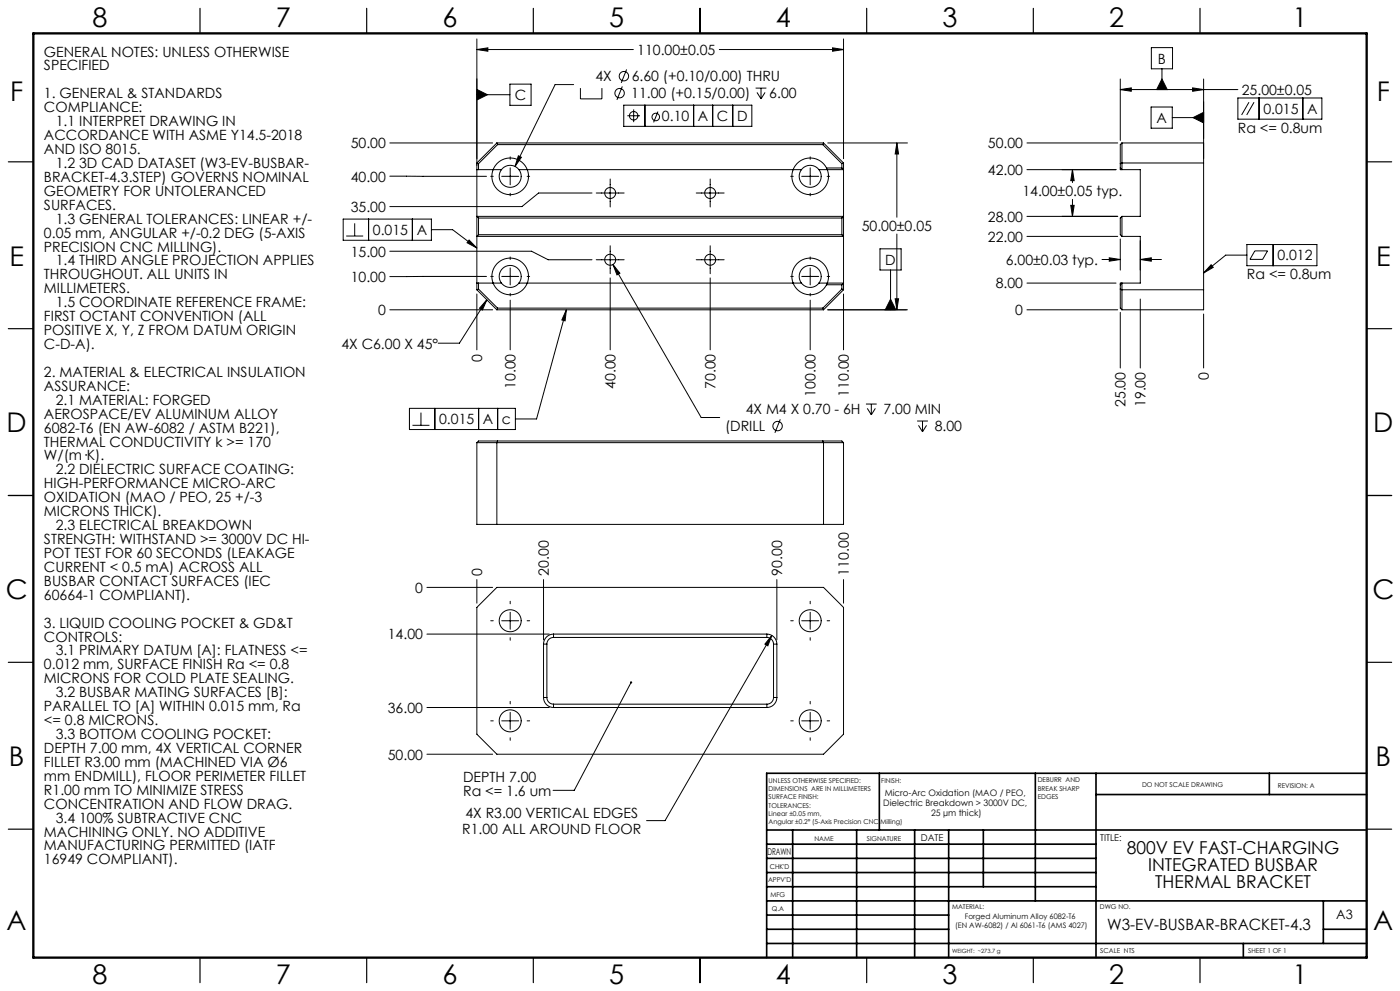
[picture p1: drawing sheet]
<svg xmlns="http://www.w3.org/2000/svg" width="420mm" height="297mm" viewBox="0 0 420 297" stroke-linecap="round" stroke-linejoin="round" font-family="sans-serif">
<g fill="none" stroke="#000" stroke-width=".3">
<path d="M143.1 14.8l3.3-.5v1.1zM143.1 11.7v75.1M143.1 14.8h46.9M215.8 14.8h37.3M249.8 14.3l3.3 .5-3.3 .6zM253.1 11.7v35.9M345.4 14.3h6.4v6.3h-6.4zM143.1 28.4h9.9M143.1 26.8l3.1 1.6-3.1 1.6zM153 25.2h6.3v6.4h-6.3zM172.1 25.4h-5.6l-12 24.5M174.1 26.4v3.2h6.5v-3.2"/>
<path d="M186.7 25.9l-1.6 4M187.1 31.5h38.5v6.4h-38.5zM188 20.8l-1.6 4M188.2 34.7h3.8M190.1 32.8v3.8M193.5 31.5v6.4M197.4 33.4l-1.3 3.3M208.1 31.5v6.4M213.8 31.5v6.4M219.8 31.5v6.4M226.7 26.4h3.2M227.1 27.7l1.2 1.9"/>
<path d="M228.3 26.4v3.2M229.5 27.7l-1.2 1.9M336.1 26.8l3.3-.5v1.1zM336.1 23.7v18.4M336.1 26.8h35.3M345.3 32.1h6.4v6.3h-6.4zM348.6 20.6v6.2M348.6 23.7l1.6 3.1h-3.2zM351.7 35.2h9.4M357.8 26.3l3.3 .5-3.3 .6zM357.9 35.2l3.2-1.5v3.1zM361.1 23.7v69.1h-24.5"/>
<path d="M371.4 29.4h25.2v6.3h-25.2zM374.7 30.6l-2.2 3.8M376.2 30.6l-2.2 3.8M377.7 29.4v6.3M390.9 29.4v6.3M116.9 42.8h30.9M116.9 52.8h29M143.1 50.8h7.3M143.6 49.1v1.7M147.2 52.8h.8M149.1 42.8l-6 6 .5 .3M149.1 42.8l.2 .5"/>
<path d="M149.1 42.8h98M149.3 43.3h97.6M149.3 43.3l-5.7 5.8M150.4 50.8a3.3 3.3 0 0 1 5.3 0M150.4 50.8a3.3 3.3 0 0 0 .4 4.5 3.3 3.3 0 0 0 4.5 0 3.3 3.3 0 0 0 .4-4.5M150.5 52.8h5.1M153.1 47v.8M153.1 50.3v5.1M153.1 57.9v.8M155.5 46.7l.9 .4-1.9 2.8zM155.7 50.8h84.7M158.1 52.8h.8"/>
<path d="M177.6 57.8h-16l-5 4.1h-39.7M178.9 57.8h8.3M183.1 53.7v8.3M208.9 57.8h8.3M213.1 53.7v8.3M237.2 52.8h.8M240.4 50.8a3.3 3.3 0 0 0 .4 4.5 3.3 3.3 0 0 0 4.5 0 3.3 3.3 0 0 0 .4-4.5M240.4 50.8a3.3 3.3 0 0 1 5.3 0M240.5 52.8h5.1M243.1 47v.8M243.1 50.3v5.1M243.1 57.9v.8"/>
<path d="M246.9 43.3l5.7 5.8M247.1 42.8l-.2 .5M247.1 42.8l6 6M248 50.3h4.6M248.1 52.8h.8M248.3 42.8h23.9M252.6 49.1v1.2M252.6 50.3l.5 .5h-7.4M253.1 48.8l-.5 .3M253.1 48.8v38M269.1 42.8l.5 3.3h-1.1zM269.1 42.8v22.3"/>
<path d="M308.1 50.8h26.7M308.1 42.8h27.2M321.7 50.8l.5 3.3h-1zM321.7 50.8v3.9M321.7 59.8v5M336.6 42.8l-.5 .5v7.5h6v14h-5.5M336.6 42.8h24.5M336.6 42.8v8l-.5-.5M361.1 48.8h-24.5l-.5 .3M103 65.7h26.4v6.3h-26.4zM103.9 70.7h5M106.4 66.9v3.8"/>
<path d="M110.6 65.7v6.3M116.9 75.3h42.6l5 2.5h13.1M123.7 65.7v6.3M129.4 68.8h6.4l7.3 5.5M140.7 71.9l2.4 2.4-3-1.6zM143.6 65.3l-.5-.5h110l-.5 .5M143.6 70.3l-.5 .5h110l-.5-.5M143.6 65.3v5M143.6 65.3h109M143.6 70.3h109M153.1 77v.8M178.9 77.8h8.3"/>
<path d="M183.1 73.7v8.3M183.9 79.3l2.1 2.6-.9 .5zM183.9 79.3l26.5 45.8h5.5M208.9 77.8h8.3M213.1 73.7v8.3M243.1 77v.8M252.6 65.3v5M264 74.6h6.3v6.3h-6.3zM269.1 70.1v22.7M308.1 64.8h27.2M308.1 70.8h27.2M321.2 61.5h1l-.5 3.3z"/>
<path d="M330.6 77.8h5.5M332.8 77.3l3.3 .5-3.3 .5zM336.1 71.6v9.3M336.6 70.8h5.5v14h-6v7.5l.5 .5M336.6 64.8v6M336.6 64.8l-.5 .5v5l.5 .5M342.1 77.8l3.3-.5v1zM342.1 77.8h6.3M363.3 79.3l.7 .8-2.9 1.7zM374.1 73.3h21v6.3h-21zM374.1 76.5h-6.4l-6.6 5.3M376.4 75.2h3.9l-1.5 2.5h-3.8z"/>
<path d="M381.9 73.3v6.3M116.9 92.8h30.9M143.1 84.8h7.3M143.1 86.8l6 6M143.1 88.1v16.7M143.6 84.8v1.8M143.6 86.6l-.5 .2M143.6 86.6l5.7 5.7M145.9 82.8l-29 .1M146.1 89.8l-1.4 3.1-.8-.5zM146.1 89.8l-8.3 13.1h-6.3M147.2 82.8h.8"/>
<path d="M149.1 92.8h98M149.3 92.3h97.6M149.3 92.3l-.2 .5M150.4 84.8a3.3 3.3 0 0 0 5.3 0M150.4 84.8a3.3 3.3 0 0 1 .4-4.4 3.3 3.3 0 0 1 4.5 0 3.3 3.3 0 0 1 .4 4.4M150.5 82.8h5.1M153.1 90v14.8M153.1 80.3v5.1M153.1 87.9v.8M155.7 84.8h84.7M158.1 82.8h.8M169.9 92.8l-8.9 32.8h-6.4"/>
<path d="M169.9 92.8l-.4 3.4-1-.3zM183.1 83.3v21.5M213.1 83.3v21.5M237.2 82.8h.8M240.4 84.8a3.3 3.3 0 0 1 .4-4.4 3.3 3.3 0 0 1 4.5 0 3.3 3.3 0 0 1 .4 4.4M240.4 84.8a3.3 3.3 0 0 0 5.3 0M240.5 82.8h5.1M243.1 80.3v5.1M243.1 87.9v.8M243.1 90v14.8M245.7 84.8h7.4l-.5 .5M246.9 92.3l.2 .5"/>
<path d="M248 85.3h4.6M248.1 82.8h.8M252.6 85.3v1.3M252.6 86.6l.5 .2M252.6 86.6l-5.7 5.7M253.1 86.8l-6 6M253.1 88.1v16.7M267.2 80.9v11.9M267.2 89.7l1.6 3.1h-3.2zM268.5 89.5h1.1l-.5 3.3zM272.2 92.8h-23.9M308.1 84.8h26.7"/>
<path d="M308.1 92.8h27.2M336.1 85.3l.5-.5v8M336.1 86.6l.5 .2h24.5M336.1 93.6v16.7M342.1 89.6v20.7M361.1 94.1v16.2M122.8 122.4h31.8v6.3h-31.8zM123.7 127.5h5.1M126.3 123.7v3.8M130.5 122.4v6.3M143.1 132.7v24.5h110v-24.5M143.1 132.7h110"/>
<path d="M143.1 132.7l.5-.5h109l.5 .5M143.6 122.4v6.3M149.3 132.2l-.2 .5v24.5M149.3 122.4v6.3M234.1 125.7l-1.6 4M246.9 132.2l.2 .5v24.5M259.8 121.1h3.2M260.2 122.4l1.2 1.9M261.4 121.1v3.2M262.6 122.4l-1.2 1.9M275.1 126.2h3.3M275.5 127.5l1.3 1.9"/>
<path d="M276.8 126.2v3.2M278 127.5l-1.2 1.9M128.1 176h19.7M143.1 173.7v7.1M163.1 173.7v18.1M233.1 173.7v18.1M253.1 173.7v7.1M128.1 190h36.7M143.1 182l6-6h98l6 6v38l-6 6h-98l-6-6zM147.2 186h.8M150.5 186h5.1M153.1 180.2v.8"/>
<path d="M153.1 183.5v5.1M153.1 191.1v.8M158.1 186h.8M163.1 193h1M163.1 193v16M164.1 193v16M166.1 190a3 3 0 0 0-3 3M166.1 190v1M166.1 191a2 2 0 0 0-2 2M166.1 190h64M166.1 191h64M230.1 190a3 3 0 0 1 3 3"/>
<path d="M230.1 190v1M230.1 191a2 2 0 0 1 2 2M231.6 190.4l-1.3 3.2-.8-.6zM231.6 190.4l-32.1 55.5h-5.5M232.1 193h1M232.1 193v16M233.1 193v16M237.2 186h.8M240.5 186h5.1M243.1 180.2v.8M243.1 183.5v5.1M243.1 191.1v.8"/>
<path d="M248.1 186h.8M128.1 212h36.7M147.2 216h.8M150.5 216h5.1M153.1 210.2v.8M153.1 213.5v5.1M158.1 216h.8M163.1 209a3 3 0 0 0 3 3M163.1 209h1M164.1 209a2 2 0 0 0 2 2M166.1 211v1M166.1 212h64"/>
<path d="M166.1 211h64M189.3 204.5l-17 32.4h-6.4M230.1 211v1M232.1 209h1M232.1 209a2 2 0 0 1-2 2M233.1 209a3 3 0 0 1-3 3M237.2 216h.8M240.5 216h5.1M243.1 210.2v.8M243.1 213.5v5.1M248.1 216h.8M128.1 226h19.7"/>
<path d="M153.1 221.1v.8M243.1 221.1v.8"/>
<circle cx="185.9" cy="27.9" r="1.41"/>
<circle cx="187.2" cy="22.8" r="1.41"/>
<circle cx="190.1" cy="34.7" r="1.27"/>
<circle cx="196.7" cy="35.1" r="1.13"/>
<circle cx="153.1" cy="52.8" r="5.5"/>
<circle cx="183.1" cy="57.8" r="1.65"/>
<circle cx="213.1" cy="57.8" r="1.65"/>
<circle cx="243.1" cy="52.8" r="5.5"/>
<circle cx="183.1" cy="77.8" r="1.65"/>
<circle cx="213.1" cy="77.8" r="1.65"/>
<circle cx="153.1" cy="82.8" r="5.5"/>
<circle cx="243.1" cy="82.8" r="5.5"/>
<circle cx="233.3" cy="127.7" r="1.41"/>
<circle cx="153.1" cy="186" r="3.3"/>
<circle cx="243.1" cy="186" r="3.3"/>
<circle cx="153.1" cy="216" r="3.3"/>
<circle cx="243.1" cy="216" r="3.3"/>
</g>
<g fill="none" stroke="#000" stroke-width=".35">
<path d="M60 2.5v7.5M110 2.5v7.5M160 2.5v7.5M210 2.5v7.5M260 2.5v7.5M310 2.5v7.5M360 2.5v7.5M2.5 48.5h7.5M410 48.5h7.5M2.5 98.5h7.5M410 98.5h7.5M2.5 148.5h7.5"/>
<path d="M410 148.5h7.5M2.5 198.5h7.5M410 198.5h7.5M2.5 248.5h7.5M410 248.5h7.5M60 287v7.5M110 287v7.5M160 287v7.5M210 287v7.5M260 287v7.5M310 287v7.5M360 287v7.5"/>
</g>
<g fill="none" stroke="#000" stroke-width=".5">
<path d="M263.8 231.8v17M310.6 231.8v38.2M328.8 231.8v55.2M328.8 238.1h81.2M380.8 231.8v6.3M410 231.8h-180v55.2M230 248.8h180M230 257.3h98.8M230 253h98.8M237.8 248.8v38.2M257 248.8v38.2M274.4 248.8v38.2"/>
<path d="M284.6 248.8v38.2M295 248.8v17M230 265.8h98.8M230 261.5h98.8M230 278.5h54.6M230 274.3h54.6M230 270h180M397 278.5h13M397 270v12.8M230 282.8h180M373 282.8v4.2"/>
</g>
<path d="M10 10h400v277h-400z" fill="none" stroke="#000" stroke-width=".7"/>
<g fill="#000">
<path d="M249.8 14.3l3.3 .5-3.3 .6zM143.1 14.8l3.3-.5v1.1zM269.1 42.8l.5 3.3h-1.1zM268.5 89.5h1.1l-.5 3.3zM146.1 89.8l-1.4 3.1-.8-.5zM155.5 46.7l-1 3.2 1.9-2.8zM183.9 79.3l1.2 3.1 .9-.5zM357.8 26.3l3.3 .5-3.3 .6zM336.1 26.8l3.3-.5v1.1zM321.7 50.8l.5 3.3h-1zM321.2 61.5h1l-.5 3.3zM332.8 77.3l3.3 .5-3.3 .5zM342.1 77.8l3.3-.5v1zM231.6 190.4l-2.1 2.6 .8 .6z"/>
<path d="M140.7 71.9l2.4 2.4-3-1.6zM169.9 92.8l-.4 3.4-1-.3zM143.1 26.8l3.1 1.6-3.1 1.6zM267.2 89.7l1.6 3.1h-3.2zM363.3 79.3l.7 .8-2.9 1.7zM357.9 35.2l3.2 1.6v-3.1zM348.6 23.7l-1.6 3.1h3.2zM189.1 204.3a.34 .34 0 0 0 0 .5 .34 .34 0 0 0 .5-.1 .34 .34 0 0 0-.1-.5l-.2 .3 .2-.3z"/>
</g>
<g font-size="8.1">
<text x="27.8" y="8">8</text>
<text x="82.8" y="8">7</text>
<text x="132.8" y="8">6</text>
<text x="182.8" y="8">5</text>
<text x="232.8" y="8">4</text>
<text x="282.8" y="8">3</text>
<text x="332.8" y="8">2</text>
<text x="387.8" y="8">1</text>
<text x="3" y="30.4">F</text>
<text x="413" y="30.4">F</text>
<text x="2.8" y="79.6">E</text>
<text x="412.8" y="79.6">E</text>
<text x="2" y="129.6">D</text>
<text x="412" y="129.6">D</text>
<text x="1.7" y="179.6">C</text>
<text x="411.7" y="179.6">C</text>
<text x="2.7" y="229.6">B</text>
<text x="412.7" y="229.6">B</text>
<text x="2" y="278.9">A</text>
<text x="412" y="278.9">A</text>
<text x="27.8" y="295">8</text>
<text x="82.8" y="295">7</text>
<text x="132.8" y="295">6</text>
<text x="182.8" y="295">5</text>
<text x="232.8" y="295">4</text>
<text x="282.8" y="295">3</text>
<text x="332.8" y="295">2</text>
<text x="387.8" y="295">1</text>
</g>
<g font-size="5.3">
<text x="338" y="256">800V EV FAST-CHARGING</text>
<text x="344.4" y="261.1">INTEGRATED BUSBAR</text>
<text x="346.6" y="266.2">THERMAL BRACKET</text>
</g>
<text font-size="4.7" x="332.2" y="278.8">W3-EV-BUSBAR-BRACKET-4.3</text>
<g font-size="4.2">
<text x="13.2" y="17">GENERAL NOTES: UNLESS OTHERWISE</text>
<text x="191.2" y="16.4">110.00±0.05</text>
<text x="13.2" y="21.1">SPECIFIED</text>
<text x="347.4" y="19">B</text>
<text x="13.2" y="29.5">1. GENERAL &amp; STANDARDS</text>
<text x="154.4" y="30">C</text>
<text x="178.6" y="24.4">4X</text>
<text x="189.4" y="29.5">11.00 (+0.15/0.00)</text>
<text x="189.5" y="24.4">6.60 (+0.10/0.00) THRU</text>
<text x="230.8" y="29.5">6.00</text>
<text x="372.5" y="28.5">25.00±0.05</text>
<text x="13.2" y="33.6">COMPLIANCE:</text>
<text x="379" y="34.1">0.015</text>
<text x="392.1" y="34.1">A</text>
<text x="13.2" y="42">ACCORDANCE WITH ASME Y14.5-2018</text>
<text x="16.7" y="37.8">1.1 INTERPRET DRAWING IN</text>
<text x="198.6" y="36.3">0.10</text>
<text x="209.4" y="36.3">A</text>
<text x="215.1" y="36.3">C</text>
<text x="221.1" y="36.3">D</text>
<text x="346.9" y="36.8">A</text>
<text x="371.4" y="39.8">Ra &lt;= 0.8um</text>
<text x="13.2" y="46.2">AND ISO 8015.</text>
<text x="105.2" y="44.4">50.00</text>
<text x="296.4" y="44.4">50.00</text>
<text x="16.7" y="50.3">1.2 3D CAD DATASET (W3-EV-BUSBAR-</text>
<text x="296.4" y="52.4">42.00</text>
<text x="13.2" y="54.5">BRACKET-4.3.STEP) GOVERNS NOMINAL</text>
<text x="13.2" y="58.7">GEOMETRY FOR UNTOLERANCED</text>
<text x="105.2" y="54.4">40.00</text>
<text x="306.7" y="58.8">14.00±0.05 typ.</text>
<text x="13.2" y="62.9">SURFACES.</text>
<text x="105.2" y="63.5">35.00</text>
<text x="13.2" y="71.2">0.05 mm, ANGULAR +/-0.2 DEG (5-AXIS</text>
<text x="16.7" y="67">1.3 GENERAL TOLERANCES: LINEAR +/-</text>
<text x="111.9" y="70.4">0.015</text>
<text x="125" y="70.4">A</text>
<text x="258.5" y="69.2">50.00±0.05</text>
<text x="296.4" y="66.4">28.00</text>
<text x="13.2" y="75.4">PRECISION CNC MILLING).</text>
<text x="105.2" y="76.9">15.00</text>
<text x="296.4" y="72.4">22.00</text>
<text x="13.2" y="83.7">THROUGHOUT. ALL UNITS IN</text>
<text x="16.7" y="79.6">1.4 THIRD ANGLE PROJECTION APPLIES</text>
<text x="265.6" y="79.4">D</text>
<text x="301.8" y="79.4">6.00±0.03 typ.</text>
<text x="374.1" y="83.8">Ra &lt;= 0.8um</text>
<text x="383.2" y="78.1">0.012</text>
<text x="13.2" y="87.9">MILLIMETERS.</text>
<text x="105.2" y="84.5">10.00</text>
<text x="298.7" y="86.4">8.00</text>
<text x="16.7" y="92.1">1.5 COORDINATE REFERENCE FRAME:</text>
<text x="113.4" y="94.4">0</text>
<text x="304.6" y="94.4">0</text>
<text x="13.2" y="96.3">FIRST OCTANT CONVENTION (ALL</text>
<text x="13.2" y="100.4">POSITIVE X, Y, Z FROM DATUM ORIGIN</text>
<text x="13.2" y="104.6">C-D-A).</text>
<text x="102.4" y="104.5">4X C6.00 X 45°</text>
<text x="13.2" y="113">2. MATERIAL &amp; ELECTRICAL INSULATION</text>
<text x="144.7" y="108.4" transform="rotate(-90 144.7 108.4)">0</text>
<text x="362.7" y="113.8" transform="rotate(-90 362.7 113.8)">0</text>
<text x="13.2" y="117.1">ASSURANCE:</text>
<text x="154.7" y="116.6" transform="rotate(-90 154.7 116.6)">10.00</text>
<text x="184.7" y="116.6" transform="rotate(-90 184.7 116.6)">40.00</text>
<text x="214.7" y="116.6" transform="rotate(-90 214.7 116.6)">70.00</text>
<text x="244.7" y="118.9" transform="rotate(-90 244.7 118.9)">100.00</text>
<text x="254.7" y="118.9" transform="rotate(-90 254.7 118.9)">110.00</text>
<text x="13.2" y="125.5">AEROSPACE/EV ALUMINUM ALLOY</text>
<text x="16.7" y="121.3">2.1 MATERIAL: FORGED</text>
<text x="223.7" y="124.2">4X M4 X 0.70 - 6H</text>
<text x="265" y="124.2">7.00 MIN</text>
<text x="337.7" y="122" transform="rotate(-90 337.7 122)">25.00</text>
<text x="343.7" y="122" transform="rotate(-90 343.7 122)">19.00</text>
<text x="13.2" y="129.7">6082-T6 (EN AW-6082 / ASTM B221),</text>
<text x="131.7" y="127.2">0.015</text>
<text x="144.9" y="127.2">A</text>
<text x="150.6" y="127.2">c</text>
<text x="217.5" y="129.2">(DRILL</text>
<text x="280.4" y="129.2">8.00</text>
<text x="13.2" y="133.8">THERMAL CONDUCTIVITY k &gt;= 170</text>
<text x="13.2" y="138">W/(m·K).</text>
<text x="16.7" y="142.2">2.2 DIELECTRIC SURFACE COATING:</text>
<text x="13.2" y="146.3">HIGH-PERFORMANCE MICRO-ARC</text>
<text x="13.2" y="150.5">OXIDATION (MAO / PEO, 25 +/-3</text>
<text x="13.2" y="154.7">MICRONS THICK).</text>
<text x="16.7" y="158.9">2.3 ELECTRICAL BREAKDOWN</text>
<text x="13.2" y="163">STRENGTH: WITHSTAND &gt;= 3000V DC HI-</text>
<text x="13.2" y="167.2">POT TEST FOR 60 SECONDS (LEAKAGE</text>
<text x="13.2" y="171.4">CURRENT &lt; 0.5 mA) ACROSS ALL</text>
<text x="144.7" y="172.5" transform="rotate(-90 144.7 172.5)">0</text>
<text x="164.7" y="172.5" transform="rotate(-90 164.7 172.5)">20.00</text>
<text x="234.7" y="172.5" transform="rotate(-90 234.7 172.5)">90.00</text>
<text x="254.7" y="172.5" transform="rotate(-90 254.7 172.5)">110.00</text>
<text x="13.2" y="175.6">BUSBAR CONTACT SURFACES (IEC</text>
<text x="13.2" y="179.7">60664-1 COMPLIANT).</text>
<text x="124.6" y="177.6">0</text>
<text x="13.2" y="188.1">3. LIQUID COOLING POCKET &amp; GD&amp;T</text>
<text x="116.3" y="191.6">14.00</text>
<text x="13.2" y="192.3">CONTROLS:</text>
<text x="16.7" y="196.4">3.1 PRIMARY DATUM [A]: FLATNESS &lt;=</text>
<text x="13.2" y="200.6">0.012 mm, SURFACE FINISH Ra &lt;= 0.8</text>
<text x="13.2" y="204.8">MICRONS FOR COLD PLATE SEALING.</text>
<text x="16.7" y="209">3.2 BUSBAR MATING SURFACES [B]:</text>
<text x="13.2" y="213.1">PARALLEL TO [A] WITHIN 0.015 mm, Ra</text>
<text x="116.3" y="213.6">36.00</text>
<text x="13.2" y="217.3">&lt;= 0.8 MICRONS.</text>
<text x="16.7" y="221.5">3.3 BOTTOM COOLING POCKET:</text>
<text x="13.2" y="225.7">DEPTH 7.00 mm, 4X VERTICAL CORNER</text>
<text x="116.3" y="227.6">50.00</text>
<text x="13.2" y="229.8">FILLET R3.00 mm (MACHINED VIA Ø6</text>
<text x="13.2" y="234">mm ENDMILL), FLOOR PERIMETER FILLET</text>
<text x="13.2" y="238.2">R1.00 mm TO MINIMIZE STRESS</text>
<text x="138.9" y="234.4">DEPTH 7.00</text>
<text x="138.9" y="238.6">Ra &lt;= 1.6 um</text>
<text x="13.2" y="242.4">CONCENTRATION AND FLOW DRAG.</text>
<text x="139.6" y="245">4X R3.00 VERTICAL EDGES</text>
<text x="13.2" y="250.7">MACHINING ONLY. NO ADDITIVE</text>
<text x="16.7" y="246.5">3.4 100% SUBTRACTIVE CNC</text>
<text x="138.7" y="250.1">R1.00 ALL AROUND FLOOR</text>
<text x="13.2" y="254.9">MANUFACTURING PERMITTED (IATF</text>
<text x="13.2" y="259">16949 COMPLIANT).</text>
</g>
<text font-size="3.9" x="400.9" y="275.5">A3</text>
<g font-size="2.8">
<text x="276.2" y="252">DATE</text>
<text x="230.2" y="256.3">DRAWN</text>
<text x="330.1" y="252.1">TITLE:</text>
</g>
<g font-size="2.7">
<text x="265.4" y="238.6">Micro-Arc Oxidation (MAO / PEO,</text>
<text x="265" y="241.6">Dielectric Breakdown &gt; 3000V DC,</text>
<text x="279.3" y="244.6">25 µm thick)</text>
</g>
<g font-size="2.3">
<text x="289.5" y="275.3">Forged Aluminum Alloy 6082-T6</text>
<text x="286.5" y="278">(EN AW-6082) / Al 6061-T6 (AMS 4027)</text>
</g>
<g font-size="2">
<text x="230.6" y="234.6">UNLESS OTHERWISE SPECIFIED:</text>
<text x="230.6" y="237.1">DIMENSIONS ARE IN MILLIMETERS</text>
<text x="230.6" y="239.6">SURFACE FINISH:</text>
<text x="264.4" y="234.6">FINISH:</text>
<text x="311.3" y="234.5">DEBURR AND</text>
<text x="311.3" y="237">BREAK SHARP</text>
<text x="311.3" y="239.5">EDGES</text>
<text x="342.6" y="236">DO NOT SCALE DRAWING</text>
<text x="383.3" y="236.2">REVISION: A</text>
<text x="230.6" y="242.1">TOLERANCES:</text>
<text x="230.6" y="244.6">Linear ±0.05 mm,</text>
<text x="230.6" y="247.1">Angular ±0.2° (5-Axis Precision CNC Milling)</text>
<text x="244.3" y="252">NAME</text>
<text x="260" y="251.9">SIGNATURE</text>
<text x="230.9" y="260.3">CHK'D</text>
<text x="230.4" y="264.4">APPV'D</text>
<text x="231.1" y="268.8">MFG</text>
<text x="231.5" y="273">Q.A</text>
<text x="285.6" y="272.5">MATERIAL:</text>
<text x="330" y="272.5">DWG NO.</text>
<text x="330.1" y="285.6">SCALE NTS</text>
<text x="374.5" y="285.6">SHEET 1 OF 1</text>
</g>
<text font-size="1.7" x="285.6" y="285.6">WEIGHT: ~273.7 g</text>
</svg>
